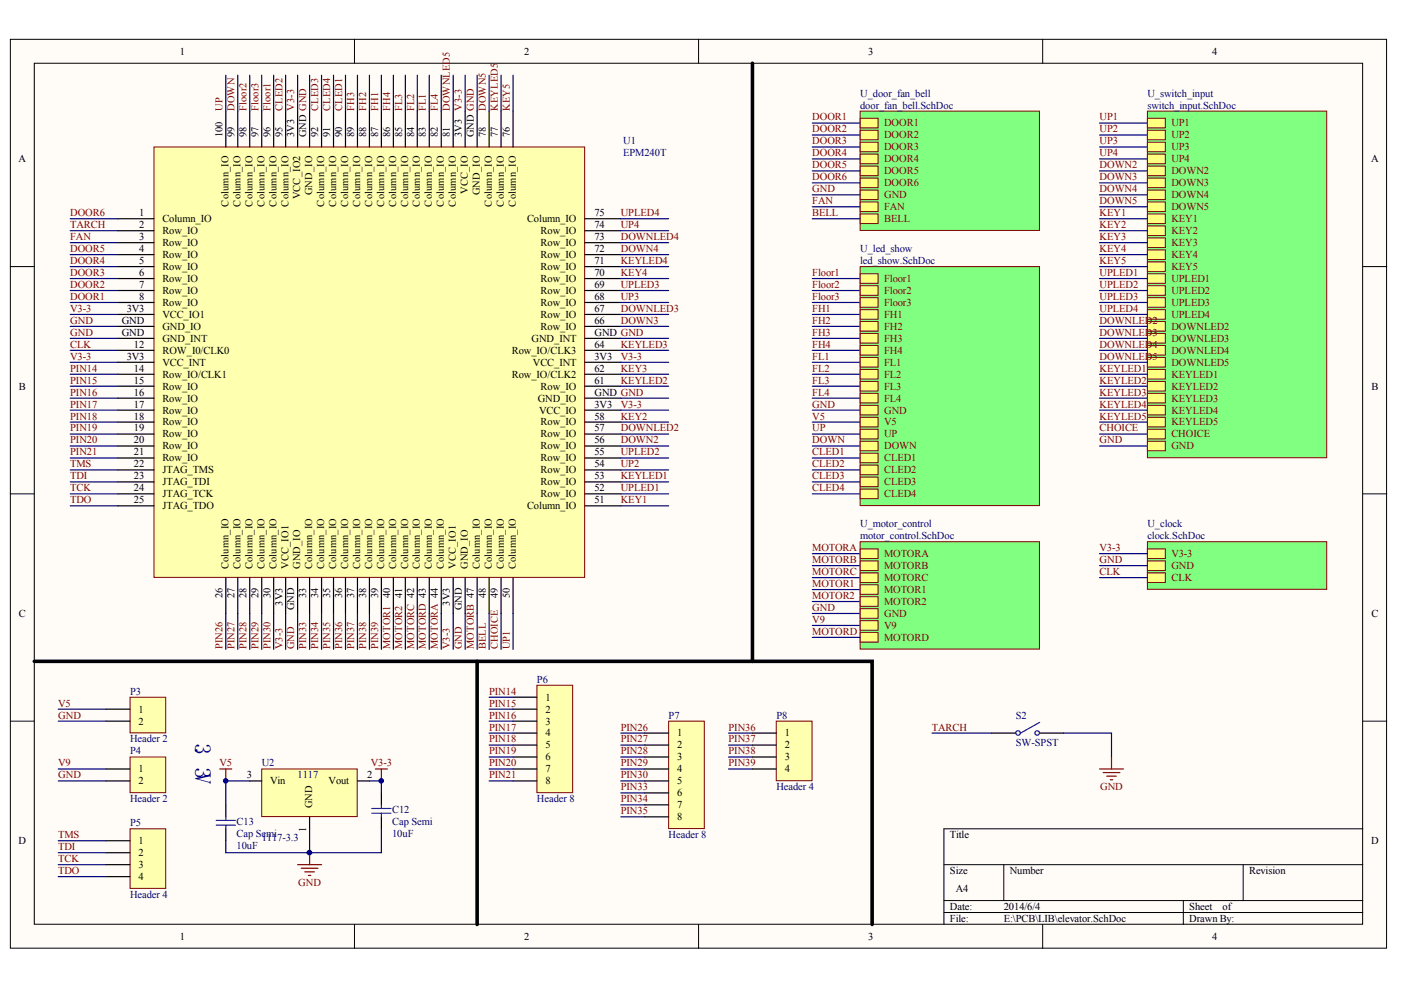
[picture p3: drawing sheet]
<svg xmlns="http://www.w3.org/2000/svg" width="297mm" height="210mm" viewBox="0 0 297 210" stroke-linecap="round" stroke-linejoin="round" font-family="sans-serif">
<g fill="#fffcf8" stroke="#000" stroke-width=".21">
<path d="M2.2 8.3h291.8v192.7h-291.8z"/>
<path d="M7.3 13.4h281.6v182.6h-281.6z"/>
</g>
<g fill="none" stroke="#000" stroke-width=".21">
<path d="M75.2 8.3v5.1M148.1 8.3v5.1M221.1 8.3v5.1M2.2 56.5h5.1M289 56.5h5M2.2 104.7h5.1M289 104.7h5M2.2 152.9h5.1M289 152.9h5M289 175.7h-88.9v20.3M75.2 196v5.1M148.1 196v5.1"/>
<path d="M200.1 183.3h88.9M200.1 190.9h88.9M200.1 193.5h88.9M212.8 183.3v7.6M221.1 196v5.1M250.9 190.9v5.1M263.6 183.3v7.6"/>
</g>
<path d="M32.6 31.2h91.4v91.2h-91.4z" fill="#ffffb0" stroke="#800000" stroke-width=".21"/>
<g fill="none" stroke="#000" stroke-width=".25">
<path d="M47.9 23.6v7.6M50.4 23.6v7.6M52.9 23.6v7.6M55.5 23.6v7.6M58 23.6v7.6M60.6 23.6v7.6M63.1 23.6v7.6M65.6 23.6v7.6M68.2 23.6v7.6M70.7 23.6v7.6M73.3 23.6v7.6M75.8 23.6v7.6"/>
<path d="M78.3 23.6v7.6M80.9 23.6v7.6M83.4 23.6v7.6M85.9 23.6v7.6M88.5 23.6v7.6M91 23.6v7.6M93.6 23.6v7.6M96.1 23.6v7.6M98.6 23.6v7.6M101.2 23.6v7.6M103.7 23.6v7.6M106.2 23.6v7.6"/>
<path d="M108.8 23.6v7.6M25 46.4h7.6M25 48.9h7.6M25 51.5h7.6M25 54h7.6M25 56.5h7.6M25 59.1h7.6M124 46.4h7.6M124 48.9h7.6M124 51.5h7.6M124 54h7.6M124 56.5h7.6"/>
<path d="M124 59.1h7.6M25 61.6h7.6M25 64.1h7.6M25 66.7h7.6M25 69.2h7.6M25 71.7h7.6M25 74.3h7.6M25 76.8h7.6M25 79.3h7.6M124 61.6h7.6M124 64.1h7.6M124 66.7h7.6"/>
<path d="M124 69.2h7.6M124 71.7h7.6M124 74.3h7.6M124 76.8h7.6M124 79.3h7.6M25 81.9h7.6M25 84.4h7.6M25 87h7.6M25 89.5h7.6M25 92h7.6M25 94.6h7.6M25 97.1h7.6"/>
<path d="M25 99.6h7.6M124 81.9h7.6M124 84.4h7.6M124 87h7.6M124 89.5h7.6M124 92h7.6M124 94.6h7.6M124 97.1h7.6M124 99.6h7.6M25 102.2h7.6M25 104.7h7.6M25 107.2h7.6"/>
<path d="M124 102.2h7.6M124 104.7h7.6M124 107.2h7.6M47.9 122.5v7.6M50.4 122.5v7.6M52.9 122.5v7.6M55.5 122.5v7.6M58 122.5v7.6M60.6 122.5v7.6M63.1 122.5v7.6M65.6 122.5v7.6M68.2 122.5v7.6"/>
<path d="M70.7 122.5v7.6M73.3 122.5v7.6M75.8 122.5v7.6M78.3 122.5v7.6M80.9 122.5v7.6M83.4 122.5v7.6M85.9 122.5v7.6M88.5 122.5v7.6M91 122.5v7.6M93.6 122.5v7.6M96.1 122.5v7.6M98.6 122.5v7.6"/>
<path d="M101.2 122.5v7.6M103.7 122.5v7.6M106.2 122.5v7.6M108.8 122.5v7.6"/>
</g>
<path d="M7.3 140.2h152.2" fill="none" stroke="#000" stroke-width=".76"/>
<path d="M55.5 163h20.2v10.1h-20.2z" fill="#ffffb0" stroke="#800000" stroke-width=".21"/>
<path d="M47.9 170.7v2.5M47.9 175.7v2.6M52.9 165.6h2.6M65.6 173.2v2.5M75.8 165.6h2.5M80.9 168.1v2.6M80.9 173.2v2.5" fill="none" stroke="#000" stroke-width=".25"/>
<path d="M45.8 175h4.1M45.8 173.9h4.1M47.9 173.2v.7M47.9 175v.7M78.8 172.4h4.1M78.8 171.4h4.1M80.9 170.7v.7M80.9 172.4v.8" fill="none" stroke="#00f" stroke-width=".25"/>
<path d="M52.9 165.6h-5v5.1M65.6 175.7v5.1h-17.7v-2.5M78.3 165.6h2.6v2.5M80.9 175.7v5.1h-15.3" fill="none" stroke="#000080" stroke-width=".25"/>
<path d="M46.6 163h2.5M47.9 163v2.6M79.6 163h2.5M80.9 163v2.6M63.1 183.3h5.1M63.9 184.1h3.5M64.6 184.9h2.1M65.4 185.6h.5M65.6 180.8v2.5" fill="none" stroke="#800000" stroke-width=".25"/>
<path d="M159.5 13.4v126.8" fill="none" stroke="#000" stroke-width=".76"/>
<path d="M182.4 23.6h38v25.3h-38z" fill="#80ff80" stroke="#800000" stroke-width=".21"/>
<g fill="#ffff80" stroke="#800000" stroke-width=".21">
<path d="M182.4 25.1h3.8v2h-3.8z" fill-rule="evenodd"/>
<path d="M182.4 27.6h3.8v2h-3.8z" fill-rule="evenodd"/>
<path d="M182.4 30.1h3.8v2.1h-3.8z" fill-rule="evenodd"/>
<path d="M182.4 32.7h3.8v2h-3.8z" fill-rule="evenodd"/>
<path d="M182.4 35.2h3.8v2h-3.8z" fill-rule="evenodd"/>
<path d="M182.4 37.8h3.8v2h-3.8z" fill-rule="evenodd"/>
<path d="M182.4 40.3h3.8v2h-3.8z" fill-rule="evenodd"/>
<path d="M182.4 42.8h3.8v2.1h-3.8z" fill-rule="evenodd"/>
<path d="M182.4 45.4h3.8v2h-3.8z" fill-rule="evenodd"/>
</g>
<path d="M243.3 23.6h38v73.5h-38z" fill="#80ff80" stroke="#800000" stroke-width=".21"/>
<g fill="#ffff80" stroke="#800000" stroke-width=".21">
<path d="M243.3 25.1h3.8v2h-3.8z" fill-rule="evenodd"/>
<path d="M243.3 27.6h3.8v2h-3.8z" fill-rule="evenodd"/>
<path d="M243.3 30.1h3.8v2.1h-3.8z" fill-rule="evenodd"/>
<path d="M243.3 32.7h3.8v2h-3.8z" fill-rule="evenodd"/>
<path d="M243.3 35.2h3.8v2h-3.8z" fill-rule="evenodd"/>
<path d="M243.3 37.8h3.8v2h-3.8z" fill-rule="evenodd"/>
<path d="M243.3 40.3h3.8v2h-3.8z" fill-rule="evenodd"/>
<path d="M243.3 42.8h3.8v2.1h-3.8z" fill-rule="evenodd"/>
<path d="M243.3 45.4h3.8v2h-3.8z" fill-rule="evenodd"/>
<path d="M243.3 47.9h3.8v2h-3.8z" fill-rule="evenodd"/>
<path d="M243.3 50.4h3.8v2.1h-3.8z" fill-rule="evenodd"/>
<path d="M243.3 53h3.8v2h-3.8z" fill-rule="evenodd"/>
<path d="M243.3 55.5h3.8v2h-3.8z" fill-rule="evenodd"/>
<path d="M243.3 58h3.8v2.1h-3.8z" fill-rule="evenodd"/>
<path d="M243.3 60.6h3.8v2h-3.8z" fill-rule="evenodd"/>
<path d="M243.3 63.1h3.8v2h-3.8z" fill-rule="evenodd"/>
<path d="M243.3 65.7h3.8v2h-3.8z" fill-rule="evenodd"/>
<path d="M243.3 68.2h3.8v2h-3.8z" fill-rule="evenodd"/>
<path d="M243.3 70.7h3.8v2.1h-3.8z" fill-rule="evenodd"/>
<path d="M243.3 73.3h3.8v2h-3.8z" fill-rule="evenodd"/>
<path d="M243.3 75.8h3.8v2h-3.8z" fill-rule="evenodd"/>
<path d="M243.3 78.3h3.8v2.1h-3.8z" fill-rule="evenodd"/>
<path d="M243.3 80.9h3.8v2h-3.8z" fill-rule="evenodd"/>
<path d="M243.3 83.4h3.8v2h-3.8z" fill-rule="evenodd"/>
<path d="M243.3 85.9h3.8v2.1h-3.8z" fill-rule="evenodd"/>
<path d="M243.3 88.5h3.8v2h-3.8z" fill-rule="evenodd"/>
<path d="M243.3 91h3.8v2h-3.8z" fill-rule="evenodd"/>
<path d="M243.3 93.6h3.8v2h-3.8z" fill-rule="evenodd"/>
</g>
<path d="M243.3 114.9h38v10h-38z" fill="#80ff80" stroke="#800000" stroke-width=".21"/>
<g fill="#ffff80" stroke="#800000" stroke-width=".21">
<path d="M243.3 116.4h3.8v2h-3.8z" fill-rule="evenodd"/>
<path d="M243.3 118.9h3.8v2h-3.8z" fill-rule="evenodd"/>
<path d="M243.3 121.4h3.8v2.1h-3.8z" fill-rule="evenodd"/>
</g>
<path d="M27.6 147.8h7.5v7.6h-7.5z" fill="#ffffb0" stroke="#800000" stroke-width=".21"/>
<path d="M22.5 150.4h5.1M22.5 152.9h5.1" fill="none" stroke="#000" stroke-width=".25"/>
<path d="M27.6 160.5h7.5v7.6h-7.5z" fill="#ffffb0" stroke="#800000" stroke-width=".21"/>
<path d="M22.5 163h5.1M22.5 165.6h5.1" fill="none" stroke="#000" stroke-width=".25"/>
<g fill="none" stroke="#000080" stroke-width=".25">
<path d="M14.9 46.4h10.1M14.9 48.9h10.1M14.9 51.5h10.1M14.9 54h10.1M14.9 56.5h10.1M14.9 59.1h10.1M14.9 61.6h10.1M14.9 64.1h10.1M14.9 66.7h10.1M14.9 69.2h10.1M14.9 71.7h10.1M14.9 74.3h10.1"/>
<path d="M14.9 76.8h10.1M14.9 79.3h10.1M14.9 81.9h10.1M14.9 84.4h10.1M14.9 87h10.1M14.9 89.5h10.1M14.9 92h10.1M14.9 94.6h10.1M14.9 97.1h10.1M14.9 99.6h10.1M14.9 102.2h10.1M14.9 104.7h10.1"/>
<path d="M14.9 107.2h10.1M12.3 150.4h10.2M12.3 152.9h10.2M12.3 163h10.2M12.3 165.6h10.2"/>
</g>
<path d="M27.6 175.7h7.5v12.7h-7.5z" fill="#ffffb0" stroke="#800000" stroke-width=".21"/>
<path d="M22.5 178.3h5.1M22.5 180.8h5.1M22.5 183.3h5.1M22.5 185.9h5.1" fill="none" stroke="#000" stroke-width=".25"/>
<g fill="none" stroke="#000080" stroke-width=".25">
<path d="M172.2 26.1h10.2M172.2 28.6h10.2M172.2 31.2h10.2M172.2 33.7h10.2M172.2 36.2h10.2M172.2 38.8h10.2M233.1 26.1h10.2M233.1 28.6h10.2M233.1 31.2h10.2M233.1 33.7h10.2M233.1 36.2h10.2M233.1 38.8h10.2"/>
<path d="M131.6 59.1h10.2M131.6 56.5h10.2M131.6 54h10.2M131.6 51.5h10.2M131.6 48.9h10.2M131.6 46.4h10.2M172.2 59.1h10.2M172.2 46.4h10.2M172.2 41.3h10.2M172.2 43.8h10.2M233.1 59.1h10.2M233.1 56.5h10.2"/>
<path d="M233.1 54h10.2M233.1 51.5h10.2M233.1 48.9h10.2M233.1 46.4h10.2M233.1 41.3h10.2M233.1 43.8h10.2M131.6 79.3h10.2M131.6 76.8h10.2M131.6 74.3h10.2M131.6 71.7h10.2M131.6 69.2h10.2M131.6 66.7h10.2"/>
<path d="M131.6 64.1h10.2M131.6 61.6h10.2M172.2 79.3h10.2M172.2 76.8h10.2M172.2 74.3h10.2M172.2 71.7h10.2M172.2 69.2h10.2M172.2 66.7h10.2M172.2 64.1h10.2M172.2 61.6h10.2M233.1 79.3h10.2M233.1 76.8h10.2"/>
<path d="M233.1 74.3h10.2M233.1 71.7h10.2M233.1 69.2h10.2M233.1 66.7h10.2M233.1 64.1h10.2M233.1 61.6h10.2M131.6 99.6h10.2M131.6 97.1h10.2M131.6 94.6h10.2M131.6 92h10.2M131.6 89.5h10.2M131.6 87h10.2"/>
<path d="M131.6 84.4h10.2M131.6 81.9h10.2M172.2 99.6h10.2M172.2 97.1h10.2M172.2 94.6h10.2M172.2 92h10.2M172.2 89.5h10.2M172.2 87h10.2M172.2 84.4h10.2M172.2 81.9h10.2M233.1 94.6h10.2M233.1 92h10.2"/>
<path d="M233.1 89.5h10.2M233.1 87h10.2M233.1 84.4h10.2M233.1 81.9h10.2M131.6 107.2h10.2M131.6 104.7h10.2M131.6 102.2h10.2M172.2 104.7h10.2M172.2 102.2h10.2M172.2 117.4h10.2M172.2 119.9h10.2M233.1 117.4h10.2"/>
<path d="M233.1 119.9h10.2M47.9 130.1v7.6M50.4 130.1v7.6M52.9 130.1v7.6M55.5 130.1v7.6M58 130.1v7.6M60.6 130.1v7.6M63.1 130.1v7.6M65.6 130.1v7.6M68.2 130.1v7.6M70.7 130.1v7.6M73.3 130.1v7.6"/>
<path d="M75.8 130.1v7.6M78.3 130.1v7.6M80.9 130.1v7.6M83.4 130.1v7.6M85.9 130.1v7.6M88.5 130.1v7.6M91 130.1v7.6M93.6 130.1v7.6M96.1 130.1v7.6M98.6 130.1v7.6M101.2 130.1v7.6M103.7 130.1v7.6"/>
<path d="M106.2 130.1v7.6M108.8 130.1v7.6M172.2 122.5h10.2M172.2 125h10.2M172.2 127.5h10.2M172.2 130.1h10.2M172.2 132.6h10.2M233.1 122.5h10.2M12.3 178.3h10.2M12.3 180.8h10.2M12.3 183.3h10.2M12.3 185.9h10.2"/>
</g>
<path d="M182.4 56.5h38v50.7h-38z" fill="#80ff80" stroke="#800000" stroke-width=".21"/>
<g fill="#ffff80" stroke="#800000" stroke-width=".21">
<path d="M182.4 58h3.8v2.1h-3.8z" fill-rule="evenodd"/>
<path d="M182.4 60.6h3.8v2h-3.8z" fill-rule="evenodd"/>
<path d="M182.4 63.1h3.8v2h-3.8z" fill-rule="evenodd"/>
<path d="M182.4 65.7h3.8v2h-3.8z" fill-rule="evenodd"/>
<path d="M182.4 68.2h3.8v2h-3.8z" fill-rule="evenodd"/>
<path d="M182.4 70.7h3.8v2.1h-3.8z" fill-rule="evenodd"/>
<path d="M182.4 73.3h3.8v2h-3.8z" fill-rule="evenodd"/>
<path d="M182.4 75.8h3.8v2h-3.8z" fill-rule="evenodd"/>
<path d="M182.4 78.3h3.8v2.1h-3.8z" fill-rule="evenodd"/>
<path d="M182.4 80.9h3.8v2h-3.8z" fill-rule="evenodd"/>
<path d="M182.4 83.4h3.8v2h-3.8z" fill-rule="evenodd"/>
<path d="M182.4 85.9h3.8v2.1h-3.8z" fill-rule="evenodd"/>
<path d="M182.4 88.5h3.8v2h-3.8z" fill-rule="evenodd"/>
<path d="M182.4 91h3.8v2h-3.8z" fill-rule="evenodd"/>
<path d="M182.4 93.6h3.8v2h-3.8z" fill-rule="evenodd"/>
<path d="M182.4 96.1h3.8v2h-3.8z" fill-rule="evenodd"/>
<path d="M182.4 98.6h3.8v2.1h-3.8z" fill-rule="evenodd"/>
<path d="M182.4 101.2h3.8v2h-3.8z" fill-rule="evenodd"/>
<path d="M182.4 103.7h3.8v2h-3.8z" fill-rule="evenodd"/>
</g>
<g fill="none" stroke="#000080" stroke-width=".25">
<path d="M47.9 15.9v7.7M50.4 15.9v7.7M52.9 15.9v7.7M55.5 15.9v7.7M58 15.9v7.7M60.6 15.9v7.7M63.1 15.9v7.7M65.6 15.9v7.7M68.2 15.9v7.7M70.7 15.9v7.7M73.3 15.9v7.7M75.8 15.9v7.7"/>
<path d="M78.3 15.9v7.7M80.9 15.9v7.7M83.4 15.9v7.7M85.9 15.9v7.7M88.5 15.9v7.7M91 15.9v7.7M93.6 15.9v7.7M96.1 15.9v7.7M98.6 15.9v7.7M101.2 15.9v7.7M103.7 15.9v7.7M106.2 15.9v7.7"/>
<path d="M108.8 15.9v7.7"/>
</g>
<path d="M182.4 114.9h38v22.7h-38z" fill="#80ff80" stroke="#800000" stroke-width=".21"/>
<g fill="#ffff80" stroke="#800000" stroke-width=".21">
<path d="M182.4 116.4h3.8v2h-3.8z" fill-rule="evenodd"/>
<path d="M182.4 118.9h3.8v2h-3.8z" fill-rule="evenodd"/>
<path d="M182.4 121.4h3.8v2.1h-3.8z" fill-rule="evenodd"/>
<path d="M182.4 124h3.8v2h-3.8z" fill-rule="evenodd"/>
<path d="M182.4 126.5h3.8v2.1h-3.8z" fill-rule="evenodd"/>
<path d="M182.4 129.1h3.8v2h-3.8z" fill-rule="evenodd"/>
<path d="M182.4 131.6h3.8v2h-3.8z" fill-rule="evenodd"/>
<path d="M182.4 134.1h3.8v2.1h-3.8z" fill-rule="evenodd"/>
</g>
<path d="M172.2 135.1h10.2" fill="none" stroke="#000080" stroke-width=".25"/>
<path d="M113.8 145.3h7.6v22.8h-7.6z" fill="#ffffb0" stroke="#800000" stroke-width=".21"/>
<path d="M108.8 147.8h5.1M108.8 150.4h5.1M108.8 152.9h5.1M108.8 155.4h5.1M108.8 158h5.1M108.8 160.5h5.1M108.8 163h5.1M108.8 165.6h5.1" fill="none" stroke="#000" stroke-width=".25"/>
<path d="M101.2 140.2v55.8M159.5 140.2h25.4v55.8" fill="none" stroke="#000" stroke-width=".76"/>
<g fill="none" stroke="#000080" stroke-width=".25">
<path d="M103.7 147.8h5.1M103.7 150.4h5.1M103.7 152.9h5.1M103.7 155.4h5.1M103.7 158h5.1M131.6 155.4h5.1M131.6 158h5.1M154.5 155.4h5M154.5 158h5M103.7 160.5h5.1M103.7 163h5.1M103.7 165.6h5.1"/>
<path d="M131.6 160.5h5.1M131.6 163h5.1M131.6 165.6h5.1M131.6 168.1h5.1M131.6 170.7h5.1M131.6 173.2h5.1M154.5 160.5h5M154.5 163h5"/>
</g>
<path d="M141.8 152.9h7.5v22.8h-7.5z" fill="#ffffb0" stroke="#800000" stroke-width=".21"/>
<path d="M136.7 155.4h5.1M136.7 158h5.1M136.7 160.5h5.1M136.7 163h5.1M136.7 165.6h5.1M136.7 168.1h5.1M136.7 170.7h5.1M136.7 173.2h5.1" fill="none" stroke="#000" stroke-width=".25"/>
<path d="M164.6 152.9h7.6v12.6h-7.6z" fill="#ffffb0" stroke="#800000" stroke-width=".21"/>
<path d="M159.5 155.4h5.1M159.5 158h5.1M210.3 155.4h5.1M220.4 155.4h5.1M159.5 160.5h5.1M159.5 163h5.1" fill="none" stroke="#000" stroke-width=".25"/>
<g fill="none" stroke="#00f" stroke-width=".25">
<path d="M220.4 153.2l-4 2.2"/>
<circle cx="215.8" cy="155.4" r=".48"/>
<circle cx="219.9" cy="155.4" r=".48"/>
</g>
<path d="M233.1 163h5.1M233.9 163.8h3.5M234.6 164.6h2.1M235.4 165.3h.5M235.7 160.5v2.5" fill="none" stroke="#800000" stroke-width=".25"/>
<path d="M197.6 155.4h12.7M225.5 155.4h10.2v5.1" fill="none" stroke="#000080" stroke-width=".25"/>
<g fill="#000080" stroke="#000080" stroke-width=".21">
<circle cx="47.8" cy="165.6" r=".48"/>
<circle cx="65.6" cy="180.8" r=".49"/>
<circle cx="80.8" cy="165.6" r=".49"/>
</g>
<text font-size="4.9" fill="#000080" x="41.3" y="155.4" transform="rotate(90 41.3 155.4)">3.3V</text>
<g font-size="2.2">
<text x="38.2" y="11.6">1</text>
<text x="111.1" y="11.6">2</text>
<text x="184.1" y="11.6">3</text>
<text x="257" y="11.6">4</text>
<text x="47.2" y="29.1" transform="rotate(-90 47.2 29.1)">100</text>
<text x="49.7" y="29.1" transform="rotate(-90 49.7 29.1)">99</text>
<text x="52.3" y="29.1" transform="rotate(-90 52.3 29.1)">98</text>
<text x="54.8" y="29.1" transform="rotate(-90 54.8 29.1)">97</text>
<text x="57.3" y="29.1" transform="rotate(-90 57.3 29.1)">96</text>
<text x="59.9" y="29.1" transform="rotate(-90 59.9 29.1)">95</text>
<text x="62.4" y="29.1" transform="rotate(-90 62.4 29.1)">3V3</text>
<text x="64.9" y="29.1" transform="rotate(-90 64.9 29.1)">GND GND</text>
<text x="67.5" y="29.1" transform="rotate(-90 67.5 29.1)">92</text>
<text x="70" y="29.1" transform="rotate(-90 70 29.1)">91</text>
<text x="72.6" y="29.1" transform="rotate(-90 72.6 29.1)">90</text>
<text x="75.1" y="29.1" transform="rotate(-90 75.1 29.1)">89</text>
<text x="77.6" y="29.1" transform="rotate(-90 77.6 29.1)">88</text>
<text x="80.2" y="29.1" transform="rotate(-90 80.2 29.1)">87</text>
<text x="82.7" y="29.1" transform="rotate(-90 82.7 29.1)">86</text>
<text x="85.2" y="29.1" transform="rotate(-90 85.2 29.1)">85</text>
<text x="87.8" y="29.1" transform="rotate(-90 87.8 29.1)">84</text>
<text x="90.3" y="29.1" transform="rotate(-90 90.3 29.1)">83</text>
<text x="92.9" y="29.1" transform="rotate(-90 92.9 29.1)">82</text>
<text x="95.4" y="29.1" transform="rotate(-90 95.4 29.1)">81</text>
<text x="97.9" y="29.1" transform="rotate(-90 97.9 29.1)">3V3</text>
<text x="100.5" y="29.1" transform="rotate(-90 100.5 29.1)">GND GND</text>
<text x="103" y="29.1" transform="rotate(-90 103 29.1)">78</text>
<text x="105.5" y="29.1" transform="rotate(-90 105.5 29.1)">77</text>
<text x="108.1" y="29.1" transform="rotate(-90 108.1 29.1)">76</text>
<text x="3.9" y="34.4">A</text>
<text x="290.7" y="34.4">A</text>
<text x="66.2" y="41.4" transform="rotate(-90 66.2 41.4)">GND_IO</text>
<text x="99.2" y="41.2" transform="rotate(-90 99.2 41.2)">VCC_IO</text>
<text x="101.7" y="41.4" transform="rotate(-90 101.7 41.4)">GND_IO</text>
<text x="29.5" y="45.8">1</text>
<text x="34.4" y="47.1">Column_IO</text>
<text x="48.4" y="43.8" transform="rotate(-90 48.4 43.8)">Column_IO</text>
<text x="51" y="43.8" transform="rotate(-90 51 43.8)">Column_IO</text>
<text x="53.5" y="43.8" transform="rotate(-90 53.5 43.8)">Column_IO</text>
<text x="56.1" y="43.8" transform="rotate(-90 56.1 43.8)">Column_IO</text>
<text x="58.6" y="43.8" transform="rotate(-90 58.6 43.8)">Column_IO</text>
<text x="61.1" y="43.8" transform="rotate(-90 61.1 43.8)">Column_IO</text>
<text x="63.7" y="42.3" transform="rotate(-90 63.7 42.3)">VCC_IO2</text>
<text x="68.7" y="43.8" transform="rotate(-90 68.7 43.8)">Column_IO</text>
<text x="71.3" y="43.8" transform="rotate(-90 71.3 43.8)">Column_IO</text>
<text x="73.8" y="43.8" transform="rotate(-90 73.8 43.8)">Column_IO</text>
<text x="76.4" y="43.8" transform="rotate(-90 76.4 43.8)">Column_IO</text>
<text x="78.9" y="43.8" transform="rotate(-90 78.9 43.8)">Column_IO</text>
<text x="81.4" y="43.8" transform="rotate(-90 81.4 43.8)">Column_IO</text>
<text x="84" y="43.8" transform="rotate(-90 84 43.8)">Column_IO</text>
<text x="86.5" y="43.8" transform="rotate(-90 86.5 43.8)">Column_IO</text>
<text x="89" y="43.8" transform="rotate(-90 89 43.8)">Column_IO</text>
<text x="91.6" y="43.8" transform="rotate(-90 91.6 43.8)">Column_IO</text>
<text x="94.1" y="43.8" transform="rotate(-90 94.1 43.8)">Column_IO</text>
<text x="96.7" y="43.8" transform="rotate(-90 96.7 43.8)">Column_IO</text>
<text x="104.3" y="43.8" transform="rotate(-90 104.3 43.8)">Column_IO</text>
<text x="106.8" y="43.8" transform="rotate(-90 106.8 43.8)">Column_IO</text>
<text x="109.3" y="43.8" transform="rotate(-90 109.3 43.8)">Column_IO</text>
<text x="111.7" y="47.1">Column_IO</text>
<text x="126" y="45.8">75</text>
<text x="29.5" y="48.4">2</text>
<text x="29.5" y="50.9">3</text>
<text x="29.5" y="53.4">4</text>
<text x="34.4" y="49.6">Row_IO</text>
<text x="34.4" y="52.2">Row_IO</text>
<text x="114.6" y="52.2">Row_IO</text>
<text x="114.6" y="49.6">Row_IO</text>
<text x="126" y="53.4">72</text>
<text x="126" y="50.9">73</text>
<text x="126" y="48.4">74</text>
<text x="29.5" y="56">5</text>
<text x="29.5" y="58.5">6</text>
<text x="34.4" y="54.7">Row_IO</text>
<text x="34.4" y="57.2">Row_IO</text>
<text x="34.4" y="59.8">Row_IO</text>
<text x="114.6" y="59.8">Row_IO</text>
<text x="114.6" y="57.2">Row_IO</text>
<text x="114.6" y="54.7">Row_IO</text>
<text x="126" y="58.5">70</text>
<text x="126" y="56">71</text>
<text x="29.5" y="61">7</text>
<text x="29.5" y="63.6">8</text>
<text x="34.4" y="62.3">Row_IO</text>
<text x="34.4" y="64.9">Row_IO</text>
<text x="114.6" y="64.9">Row_IO</text>
<text x="114.6" y="62.3">Row_IO</text>
<text x="126" y="63.6">68</text>
<text x="126" y="61">69</text>
<text x="25.8" y="68.7">GND</text>
<text x="25.8" y="71.2">GND</text>
<text x="26.9" y="66.1">3V3</text>
<text x="34.4" y="67.4">VCC_IO1</text>
<text x="34.4" y="69.9">GND_IO</text>
<text x="114.6" y="69.9">Row_IO</text>
<text x="114.6" y="67.4">Row_IO</text>
<text x="126" y="71.2">GND GND</text>
<text x="126" y="68.7">66</text>
<text x="126" y="66.1">67</text>
<text x="26.9" y="76.3">3V3</text>
<text x="28.4" y="73.7">12</text>
<text x="34.4" y="72.5">GND_INT</text>
<text x="34.4" y="75">ROW_I0/CLK0</text>
<text x="34.4" y="77.5">VCC_INT</text>
<text x="108.5" y="75">Row_IO/CLK3</text>
<text x="112.7" y="72.5">GND_INT</text>
<text x="113" y="77.5">VCC_INT</text>
<text x="126" y="76.3">3V3</text>
<text x="126" y="73.7">64</text>
<text x="4" y="82.6">B</text>
<text x="28.4" y="78.8">14</text>
<text x="28.4" y="81.3">15</text>
<text x="28.4" y="83.9">16</text>
<text x="34.4" y="80.1">Row_IO/CLK1</text>
<text x="34.4" y="82.6">Row_IO</text>
<text x="108.5" y="80.1">Row_IO/CLK2</text>
<text x="114.6" y="82.6">Row_IO</text>
<text x="126" y="83.9">GND GND</text>
<text x="126" y="81.3">61</text>
<text x="126" y="78.8">62</text>
<text x="290.8" y="82.6">B</text>
<text x="28.4" y="86.4">17</text>
<text x="28.4" y="88.9">18</text>
<text x="34.4" y="85.1">Row_IO</text>
<text x="34.4" y="87.7">Row_IO</text>
<text x="114" y="85.1">GND_IO</text>
<text x="114.3" y="87.7">VCC_IO</text>
<text x="126" y="88.9">58</text>
<text x="126" y="86.4">3V3</text>
<text x="28.4" y="91.5">19</text>
<text x="28.4" y="94">20</text>
<text x="34.4" y="90.2">Row_IO</text>
<text x="34.4" y="92.8">Row_IO</text>
<text x="34.4" y="95.3">Row_IO</text>
<text x="114.6" y="95.3">Row_IO</text>
<text x="114.6" y="92.8">Row_IO</text>
<text x="114.6" y="90.2">Row_IO</text>
<text x="126" y="94">56</text>
<text x="126" y="91.5">57</text>
<text x="28.4" y="96.6">21</text>
<text x="28.4" y="99.1">22</text>
<text x="28.4" y="101.6">23</text>
<text x="34.4" y="97.8">Row_IO</text>
<text x="34.4" y="100.4">JTAG_TMS</text>
<text x="114.6" y="100.4">Row_IO</text>
<text x="114.6" y="97.8">Row_IO</text>
<text x="126" y="101.6">53</text>
<text x="126" y="99.1">54</text>
<text x="126" y="96.6">55</text>
<text x="28.4" y="104.2">24</text>
<text x="28.4" y="106.7">25</text>
<text x="34.4" y="102.9">JTAG_TDI</text>
<text x="34.4" y="105.4">JTAG_TCK</text>
<text x="34.4" y="108">JTAG_TDO</text>
<text x="111.7" y="108">Column_IO</text>
<text x="114.6" y="105.4">Row_IO</text>
<text x="114.6" y="102.9">Row_IO</text>
<text x="126" y="106.7">51</text>
<text x="126" y="104.2">52</text>
<text x="48.4" y="120.7" transform="rotate(-90 48.4 120.7)">Column_IO</text>
<text x="51" y="120.7" transform="rotate(-90 51 120.7)">Column_IO</text>
<text x="53.5" y="120.7" transform="rotate(-90 53.5 120.7)">Column_IO</text>
<text x="56.1" y="120.7" transform="rotate(-90 56.1 120.7)">Column_IO</text>
<text x="58.6" y="120.7" transform="rotate(-90 58.6 120.7)">Column_IO</text>
<text x="61.1" y="120.7" transform="rotate(-90 61.1 120.7)">VCC_IO1</text>
<text x="63.7" y="120.7" transform="rotate(-90 63.7 120.7)">GND_IO</text>
<text x="66.2" y="120.7" transform="rotate(-90 66.2 120.7)">Column_IO</text>
<text x="68.7" y="120.7" transform="rotate(-90 68.7 120.7)">Column_IO</text>
<text x="71.3" y="120.7" transform="rotate(-90 71.3 120.7)">Column_IO</text>
<text x="73.8" y="120.7" transform="rotate(-90 73.8 120.7)">Column_IO</text>
<text x="76.4" y="120.7" transform="rotate(-90 76.4 120.7)">Column_IO</text>
<text x="78.9" y="120.7" transform="rotate(-90 78.9 120.7)">Column_IO</text>
<text x="81.4" y="120.7" transform="rotate(-90 81.4 120.7)">Column_IO</text>
<text x="84" y="120.7" transform="rotate(-90 84 120.7)">Column_IO</text>
<text x="86.5" y="120.7" transform="rotate(-90 86.5 120.7)">Column_IO</text>
<text x="89" y="120.7" transform="rotate(-90 89 120.7)">Column_IO</text>
<text x="91.6" y="120.7" transform="rotate(-90 91.6 120.7)">Column_IO</text>
<text x="94.1" y="120.7" transform="rotate(-90 94.1 120.7)">Column_IO</text>
<text x="96.7" y="120.7" transform="rotate(-90 96.7 120.7)">VCC_IO1</text>
<text x="99.2" y="120.7" transform="rotate(-90 99.2 120.7)">GND_IO</text>
<text x="101.7" y="120.7" transform="rotate(-90 101.7 120.7)">Column_IO</text>
<text x="104.3" y="120.7" transform="rotate(-90 104.3 120.7)">Column_IO</text>
<text x="106.8" y="120.7" transform="rotate(-90 106.8 120.7)">Column_IO</text>
<text x="109.3" y="120.7" transform="rotate(-90 109.3 120.7)">Column_IO</text>
<text x="4" y="130.8">C</text>
<text x="47.2" y="126.8" transform="rotate(-90 47.2 126.8)">26</text>
<text x="49.7" y="126.8" transform="rotate(-90 49.7 126.8)">27</text>
<text x="52.3" y="126.8" transform="rotate(-90 52.3 126.8)">28</text>
<text x="54.8" y="126.8" transform="rotate(-90 54.8 126.8)">29</text>
<text x="57.3" y="126.8" transform="rotate(-90 57.3 126.8)">30</text>
<text x="59.9" y="128.4" transform="rotate(-90 59.9 128.4)">3V3</text>
<text x="62.4" y="129.4" transform="rotate(-90 62.4 129.4)">GND</text>
<text x="64.9" y="126.8" transform="rotate(-90 64.9 126.8)">33</text>
<text x="67.5" y="126.8" transform="rotate(-90 67.5 126.8)">34</text>
<text x="70" y="126.8" transform="rotate(-90 70 126.8)">35</text>
<text x="72.6" y="126.8" transform="rotate(-90 72.6 126.8)">36</text>
<text x="75.1" y="126.8" transform="rotate(-90 75.1 126.8)">37</text>
<text x="77.6" y="126.8" transform="rotate(-90 77.6 126.8)">38</text>
<text x="80.2" y="126.8" transform="rotate(-90 80.2 126.8)">39</text>
<text x="82.7" y="126.8" transform="rotate(-90 82.7 126.8)">40</text>
<text x="85.2" y="126.8" transform="rotate(-90 85.2 126.8)">41</text>
<text x="95.4" y="128.4" transform="rotate(-90 95.4 128.4)">3V3</text>
<text x="97.9" y="129.4" transform="rotate(-90 97.9 129.4)">GND</text>
<text x="103" y="126.8" transform="rotate(-90 103 126.8)">48</text>
<text x="105.5" y="126.8" transform="rotate(-90 105.5 126.8)">49</text>
<text x="108.1" y="126.8" transform="rotate(-90 108.1 126.8)">50</text>
<text x="290.8" y="130.8">C</text>
<text x="115.6" y="148.5">1</text>
<text x="29.3" y="151.1">1</text>
<text x="29.3" y="153.6">2</text>
<text x="115.6" y="151.1">2</text>
<text x="115.6" y="153.6">3</text>
<text x="115.6" y="156.2">4</text>
<text x="115.6" y="158.7">5</text>
<text x="115.6" y="161.2">6</text>
<text x="143.5" y="156.2">1</text>
<text x="143.5" y="158.7">2</text>
<text x="143.5" y="161.2">3</text>
<text x="166.4" y="156.2">1</text>
<text x="166.4" y="158.7">2</text>
<text x="166.4" y="161.2">3</text>
<text x="29.3" y="163.8">1</text>
<text x="29.3" y="166.3">2</text>
<text x="52.4" y="165">3</text>
<text x="57.3" y="166.3">Vin</text>
<text x="69.7" y="166.3">Vout</text>
<text x="77.8" y="165">2</text>
<text x="115.6" y="163.8">7</text>
<text x="115.6" y="166.3">8</text>
<text x="143.5" y="163.8">4</text>
<text x="143.5" y="166.3">5</text>
<text x="166.4" y="163.8">4</text>
<text x="66.2" y="171.4" transform="rotate(-90 66.2 171.4)">GND</text>
<text x="143.5" y="168.8">6</text>
<text x="143.5" y="171.4">7</text>
<text x="143.5" y="173.9">8</text>
<text x="3.9" y="179">D</text>
<text x="29.3" y="179">1</text>
<text x="64.9" y="176.4" transform="rotate(-90 64.9 176.4)">1</text>
<text x="201.4" y="177.7">Title</text>
<text x="290.7" y="179">D</text>
<text x="29.3" y="181.5">2</text>
<text x="29.3" y="184.1">3</text>
<text x="201.4" y="185.3">Size</text>
<text x="214.1" y="185.3">Number</text>
<text x="264.8" y="185.3">Revision</text>
<text x="29.3" y="186.6">4</text>
<text x="202.7" y="189.1">A4</text>
<text x="201.4" y="192.9">Date:</text>
<text x="201.4" y="195.5">File:</text>
<text x="212.8" y="192.9">2014/6/4</text>
<text x="212.8" y="195.5">E:\PCB\LIB\elevator.SchDoc</text>
<text x="252.2" y="192.9">Sheet</text>
<text x="252.2" y="195.5">Drawn By:</text>
<text x="259.2" y="192.9">of</text>
<text x="38.2" y="199.3">1</text>
<text x="111.1" y="199.3">2</text>
<text x="184.1" y="199.3">3</text>
<text x="257" y="199.3">4</text>
</g>
<g font-size="2.2" fill="#800000">
<text x="47.2" y="23.6" transform="rotate(-90 47.2 23.6)">UP</text>
<text x="49.7" y="23.6" transform="rotate(-90 49.7 23.6)">DOWN</text>
<text x="52.3" y="23.6" transform="rotate(-90 52.3 23.6)">Floor2</text>
<text x="54.8" y="23.6" transform="rotate(-90 54.8 23.6)">Floor3</text>
<text x="57.3" y="23.6" transform="rotate(-90 57.3 23.6)">Floor1</text>
<text x="59.9" y="23.6" transform="rotate(-90 59.9 23.6)">CLED2</text>
<text x="62.4" y="23.6" transform="rotate(-90 62.4 23.6)">V3-3</text>
<text x="67.5" y="23.6" transform="rotate(-90 67.5 23.6)">CLED3</text>
<text x="70" y="23.6" transform="rotate(-90 70 23.6)">CLED4</text>
<text x="72.6" y="23.6" transform="rotate(-90 72.6 23.6)">CLED1</text>
<text x="75.1" y="23.6" transform="rotate(-90 75.1 23.6)">FH3</text>
<text x="77.6" y="23.6" transform="rotate(-90 77.6 23.6)">FH2</text>
<text x="80.2" y="23.6" transform="rotate(-90 80.2 23.6)">FH1</text>
<text x="82.7" y="23.6" transform="rotate(-90 82.7 23.6)">FH4</text>
<text x="85.2" y="23.6" transform="rotate(-90 85.2 23.6)">FL3</text>
<text x="87.8" y="23.6" transform="rotate(-90 87.8 23.6)">FL2</text>
<text x="90.3" y="23.6" transform="rotate(-90 90.3 23.6)">FL1</text>
<text x="92.9" y="23.6" transform="rotate(-90 92.9 23.6)">FL4</text>
<text x="95.4" y="23.6" transform="rotate(-90 95.4 23.6)">DOWNLED5</text>
<text x="97.9" y="23.6" transform="rotate(-90 97.9 23.6)">V3-3</text>
<text x="103" y="23.6" transform="rotate(-90 103 23.6)">DOWN5</text>
<text x="105.5" y="23.6" transform="rotate(-90 105.5 23.6)">KEYLED5</text>
<text x="108.1" y="23.6" transform="rotate(-90 108.1 23.6)">KEY5</text>
<text x="172.2" y="25.5">DOOR1</text>
<text x="172.2" y="28.1">DOOR2</text>
<text x="187.4" y="26.8">DOOR1</text>
<text x="187.4" y="29.3">DOOR2</text>
<text x="233.1" y="25.5">UP1</text>
<text x="233.1" y="28.1">UP2</text>
<text x="248.3" y="26.8">UP1</text>
<text x="248.3" y="29.3">UP2</text>
<text x="172.2" y="30.6">DOOR3</text>
<text x="172.2" y="33.2">DOOR4</text>
<text x="172.2" y="35.7">DOOR5</text>
<text x="187.4" y="31.9">DOOR3</text>
<text x="187.4" y="34.4">DOOR4</text>
<text x="233.1" y="30.6">UP3</text>
<text x="233.1" y="33.2">UP4</text>
<text x="233.1" y="35.7">DOWN2</text>
<text x="248.3" y="31.9">UP3</text>
<text x="248.3" y="34.4">UP4</text>
<text x="172.2" y="38.2">DOOR6</text>
<text x="172.2" y="40.8">GND</text>
<text x="187.4" y="37">DOOR5</text>
<text x="187.4" y="39.5">DOOR6</text>
<text x="233.1" y="38.2">DOWN3</text>
<text x="233.1" y="40.8">DOWN4</text>
<text x="248.3" y="37">DOWN2</text>
<text x="248.3" y="39.5">DOWN3</text>
<text x="14.9" y="45.8">DOOR6</text>
<text x="131.6" y="45.8">UPLED4</text>
<text x="172.2" y="43.3">FAN</text>
<text x="172.2" y="45.8">BELL</text>
<text x="187.4" y="42">GND</text>
<text x="187.4" y="44.6">FAN</text>
<text x="187.4" y="47.1">BELL</text>
<text x="233.1" y="43.3">DOWN5</text>
<text x="233.1" y="45.8">KEY1</text>
<text x="248.3" y="42">DOWN4</text>
<text x="248.3" y="44.6">DOWN5</text>
<text x="248.3" y="47.1">KEY1</text>
<text x="14.9" y="53.4">DOOR5</text>
<text x="14.9" y="50.9">FAN</text>
<text x="14.9" y="48.4">TARCH</text>
<text x="131.6" y="48.4">UP4</text>
<text x="131.6" y="53.4">DOWN4</text>
<text x="131.6" y="50.9">DOWNLED4</text>
<text x="233.1" y="48.4">KEY2</text>
<text x="233.1" y="50.9">KEY3</text>
<text x="233.1" y="53.4">KEY4</text>
<text x="248.3" y="49.6">KEY2</text>
<text x="248.3" y="52.2">KEY3</text>
<text x="14.9" y="58.5">DOOR3</text>
<text x="14.9" y="56">DOOR4</text>
<text x="131.6" y="58.5">KEY4</text>
<text x="131.6" y="56">KEYLED4</text>
<text x="172.2" y="58.5">Floor1</text>
<text x="187.4" y="59.8">Floor1</text>
<text x="233.1" y="56">KEY5</text>
<text x="233.1" y="58.5">UPLED1</text>
<text x="248.3" y="54.7">KEY4</text>
<text x="248.3" y="57.2">KEY5</text>
<text x="248.3" y="59.8">UPLED1</text>
<text x="14.9" y="63.6">DOOR1</text>
<text x="14.9" y="61">DOOR2</text>
<text x="131.6" y="63.6">UP3</text>
<text x="131.6" y="61">UPLED3</text>
<text x="172.2" y="61">Floor2</text>
<text x="172.2" y="63.6">Floor3</text>
<text x="187.4" y="62.3">Floor2</text>
<text x="187.4" y="64.9">Floor3</text>
<text x="233.1" y="61">UPLED2</text>
<text x="233.1" y="63.6">UPLED3</text>
<text x="248.3" y="62.3">UPLED2</text>
<text x="248.3" y="64.9">UPLED3</text>
<text x="14.9" y="66.1">V3-3</text>
<text x="14.9" y="68.7">GND</text>
<text x="14.9" y="71.2">GND</text>
<text x="131.6" y="68.7">DOWN3</text>
<text x="131.6" y="66.1">DOWNLED3</text>
<text x="172.2" y="66.1">FH1</text>
<text x="172.2" y="68.7">FH2</text>
<text x="172.2" y="71.2">FH3</text>
<text x="187.4" y="67.4">FH1</text>
<text x="187.4" y="69.9">FH2</text>
<text x="233.1" y="66.1">UPLED4</text>
<text x="233.1" y="68.7">DOWNLED2</text>
<text x="233.1" y="71.2">DOWNLED3</text>
<text x="248.3" y="67.4">UPLED4</text>
<text x="248.3" y="69.9">DOWNLED2</text>
<text x="14.9" y="76.3">V3-3</text>
<text x="14.9" y="73.7">CLK</text>
<text x="131.6" y="76.3">V3-3</text>
<text x="131.6" y="73.7">KEYLED3</text>
<text x="172.2" y="73.7">FH4</text>
<text x="172.2" y="76.3">FL1</text>
<text x="187.4" y="72.5">FH3</text>
<text x="187.4" y="75">FH4</text>
<text x="187.4" y="77.5">FL1</text>
<text x="233.1" y="73.7">DOWNLED4</text>
<text x="233.1" y="76.3">DOWNLED5</text>
<text x="248.3" y="72.5">DOWNLED3</text>
<text x="248.3" y="75">DOWNLED4</text>
<text x="248.3" y="77.5">DOWNLED5</text>
<text x="14.9" y="78.8">PIN14</text>
<text x="14.9" y="81.3">PIN15</text>
<text x="14.9" y="83.9">PIN16</text>
<text x="131.6" y="78.8">KEY3</text>
<text x="131.6" y="81.3">KEYLED2</text>
<text x="172.2" y="78.8">FL2</text>
<text x="172.2" y="81.3">FL3</text>
<text x="172.2" y="83.9">FL4</text>
<text x="187.4" y="80.1">FL2</text>
<text x="187.4" y="82.6">FL3</text>
<text x="233.1" y="78.8">KEYLED1</text>
<text x="233.1" y="81.3">KEYLED2</text>
<text x="233.1" y="83.9">KEYLED3</text>
<text x="248.3" y="80.1">KEYLED1</text>
<text x="248.3" y="82.6">KEYLED2</text>
<text x="14.9" y="86.4">PIN17</text>
<text x="14.9" y="88.9">PIN18</text>
<text x="131.6" y="88.9">KEY2</text>
<text x="131.6" y="86.4">V3-3</text>
<text x="172.2" y="86.4">GND</text>
<text x="172.2" y="88.9">V5</text>
<text x="187.4" y="85.1">FL4</text>
<text x="187.4" y="87.7">GND</text>
<text x="233.1" y="86.4">KEYLED4</text>
<text x="233.1" y="88.9">KEYLED5</text>
<text x="248.3" y="85.1">KEYLED3</text>
<text x="248.3" y="87.7">KEYLED4</text>
<text x="14.9" y="91.5">PIN19</text>
<text x="14.9" y="94">PIN20</text>
<text x="131.6" y="94">DOWN2</text>
<text x="131.6" y="91.5">DOWNLED2</text>
<text x="172.2" y="91.5">UP</text>
<text x="172.2" y="94">DOWN</text>
<text x="187.4" y="90.2">V5</text>
<text x="187.4" y="92.8">UP</text>
<text x="187.4" y="95.3">DOWN</text>
<text x="233.1" y="91.5">CHOICE</text>
<text x="233.1" y="94">GND</text>
<text x="248.3" y="90.2">KEYLED5</text>
<text x="248.3" y="92.8">CHOICE</text>
<text x="248.3" y="95.3">GND</text>
<text x="14.9" y="99.1">TMS</text>
<text x="14.9" y="101.6">TDI</text>
<text x="14.9" y="96.6">PIN21</text>
<text x="131.6" y="99.1">UP2</text>
<text x="131.6" y="96.6">UPLED2</text>
<text x="131.6" y="101.6">KEYLED1</text>
<text x="172.2" y="96.6">CLED1</text>
<text x="172.2" y="99.1">CLED2</text>
<text x="172.2" y="101.6">CLED3</text>
<text x="187.4" y="97.8">CLED1</text>
<text x="187.4" y="100.4">CLED2</text>
<text x="14.9" y="104.2">TCK</text>
<text x="14.9" y="106.7">TDO</text>
<text x="131.6" y="106.7">KEY1</text>
<text x="131.6" y="104.2">UPLED1</text>
<text x="172.2" y="104.2">CLED4</text>
<text x="187.4" y="102.9">CLED3</text>
<text x="187.4" y="105.4">CLED4</text>
<text x="172.2" y="116.8">MOTORA</text>
<text x="172.2" y="119.4">MOTORB</text>
<text x="187.4" y="118.1">MOTORA</text>
<text x="233.1" y="116.8">V3-3</text>
<text x="233.1" y="119.4">GND</text>
<text x="248.3" y="118.1">V3-3</text>
<text x="172.2" y="121.9">MOTORC</text>
<text x="172.2" y="124.5">MOTOR1</text>
<text x="187.4" y="120.6">MOTORB</text>
<text x="187.4" y="123.2">MOTORC</text>
<text x="187.4" y="125.7">MOTOR1</text>
<text x="233.1" y="121.9">CLK</text>
<text x="248.3" y="120.6">GND</text>
<text x="248.3" y="123.2">CLK</text>
<text x="172.2" y="127">MOTOR2</text>
<text x="172.2" y="129.5">GND</text>
<text x="187.4" y="128.3">MOTOR2</text>
<text x="187.4" y="130.8">GND</text>
<text x="47.2" y="137.7" transform="rotate(-90 47.2 137.7)">PIN26</text>
<text x="49.7" y="137.7" transform="rotate(-90 49.7 137.7)">PIN27</text>
<text x="52.3" y="137.7" transform="rotate(-90 52.3 137.7)">PIN28</text>
<text x="54.8" y="137.7" transform="rotate(-90 54.8 137.7)">PIN29</text>
<text x="57.3" y="137.7" transform="rotate(-90 57.3 137.7)">PIN30</text>
<text x="59.9" y="137.7" transform="rotate(-90 59.9 137.7)">V3-3</text>
<text x="62.4" y="137.7" transform="rotate(-90 62.4 137.7)">GND</text>
<text x="64.9" y="137.7" transform="rotate(-90 64.9 137.7)">PIN33</text>
<text x="67.5" y="137.7" transform="rotate(-90 67.5 137.7)">PIN34</text>
<text x="70" y="137.7" transform="rotate(-90 70 137.7)">PIN35</text>
<text x="72.6" y="137.7" transform="rotate(-90 72.6 137.7)">PIN36</text>
<text x="75.1" y="137.7" transform="rotate(-90 75.1 137.7)">PIN37</text>
<text x="77.6" y="137.7" transform="rotate(-90 77.6 137.7)">PIN38</text>
<text x="80.2" y="137.7" transform="rotate(-90 80.2 137.7)">PIN39</text>
<text x="82.7" y="137.7" transform="rotate(-90 82.7 137.7)">MOTOR1</text>
<text x="85.2" y="137.7" transform="rotate(-90 85.2 137.7)">MOTOR2</text>
<text x="87.8" y="137.7" transform="rotate(-90 87.8 137.7)">MOTORC 42</text>
<text x="90.3" y="137.7" transform="rotate(-90 90.3 137.7)">MOTORD 43</text>
<text x="92.9" y="137.7" transform="rotate(-90 92.9 137.7)">MOTORA 44</text>
<text x="95.4" y="137.7" transform="rotate(-90 95.4 137.7)">V3-3</text>
<text x="97.9" y="137.7" transform="rotate(-90 97.9 137.7)">GND</text>
<text x="100.5" y="137.7" transform="rotate(-90 100.5 137.7)">MOTORB 47</text>
<text x="103" y="137.7" transform="rotate(-90 103 137.7)">BELL</text>
<text x="105.5" y="137.7" transform="rotate(-90 105.5 137.7)">CHOICE</text>
<text x="108.1" y="137.7" transform="rotate(-90 108.1 137.7)">UP1</text>
<text x="172.2" y="132.1">V9</text>
<text x="172.2" y="134.6">MOTORD</text>
<text x="187.4" y="133.3">V9</text>
<text x="187.4" y="135.9">MOTORD</text>
<text x="12.3" y="149.8">V5</text>
<text x="103.7" y="147.3">PIN14</text>
<text x="103.7" y="149.8">PIN15</text>
<text x="12.3" y="152.4">GND</text>
<text x="103.7" y="152.4">PIN16</text>
<text x="103.7" y="154.9">PIN17</text>
<text x="131.6" y="154.9">PIN26</text>
<text x="154.5" y="154.9">PIN36</text>
<text x="197.6" y="154.9">TARCH</text>
<text x="103.7" y="157.4">PIN18</text>
<text x="103.7" y="160">PIN19</text>
<text x="131.6" y="157.4">PIN27</text>
<text x="131.6" y="160">PIN28</text>
<text x="154.5" y="157.4">PIN37</text>
<text x="154.5" y="160">PIN38</text>
<text x="12.3" y="162.5">V9</text>
<text x="12.3" y="165">GND</text>
<text x="46.6" y="162.5">V5</text>
<text x="78.6" y="162.5">V3-3</text>
<text x="103.7" y="162.5">PIN20</text>
<text x="103.7" y="165">PIN21</text>
<text x="131.6" y="162.5">PIN29</text>
<text x="131.6" y="165">PIN30</text>
<text x="131.6" y="167.6">PIN33</text>
<text x="154.5" y="162.5">PIN39</text>
<text x="233.3" y="167.6">GND</text>
<text x="131.6" y="170.1">PIN34</text>
<text x="131.6" y="172.6">PIN35</text>
<text x="12.3" y="177.7">TMS</text>
<text x="12.3" y="180.2">TDI</text>
<text x="12.3" y="182.8">TCK</text>
<text x="12.3" y="185.3">TDO</text>
<text x="63.2" y="187.9">GND</text>
</g>
<g font-size="2.2" fill="#000080">
<text x="182.4" y="20.5">U_door_fan_bell</text>
<text x="182.4" y="23">door_fan_bell.SchDoc</text>
<text x="243.3" y="20.5">U_switch_input</text>
<text x="243.3" y="23">switch_input.SchDoc</text>
<text x="132.1" y="30.6">U1</text>
<text x="132.1" y="33.2">EPM240T</text>
<text x="182.4" y="53.4">U_led_show</text>
<text x="182.4" y="56">led_show.SchDoc</text>
<text x="182.4" y="111.8">U_motor_control</text>
<text x="243.3" y="111.8">U_clock</text>
<text x="182.4" y="114.3">motor_control.SchDoc</text>
<text x="243.3" y="114.3">clock.SchDoc</text>
<text x="27.6" y="147.3">P3</text>
<text x="113.9" y="144.7">P6</text>
<text x="141.8" y="152.4">P7</text>
<text x="164.6" y="152.4">P8</text>
<text x="215.4" y="152.4">S2</text>
<text x="27.6" y="157.4">Header 2</text>
<text x="27.6" y="160">P4</text>
<text x="215.4" y="158.2">SW-SPST</text>
<text x="55.5" y="162.5">U2</text>
<text x="63.1" y="165">1117</text>
<text x="164.6" y="167.6">Header 4</text>
<text x="27.6" y="170.1">Header 2</text>
<text x="83.1" y="172.4">C12</text>
<text x="113.9" y="170.1">Header 8</text>
<text x="27.6" y="175.2">P5</text>
<text x="50.2" y="180">10uF</text>
<text x="50.2" y="174.9">C13</text>
<text x="50.2" y="177.5">Cap Semi</text>
<text x="55.5" y="178.2">1117-3.3</text>
<text x="83.1" y="177.5">10uF</text>
<text x="83.1" y="174.9">Cap Semi</text>
<text x="141.8" y="177.7">Header 8</text>
<text x="27.6" y="190.4">Header 4</text>
</g>
</svg>
